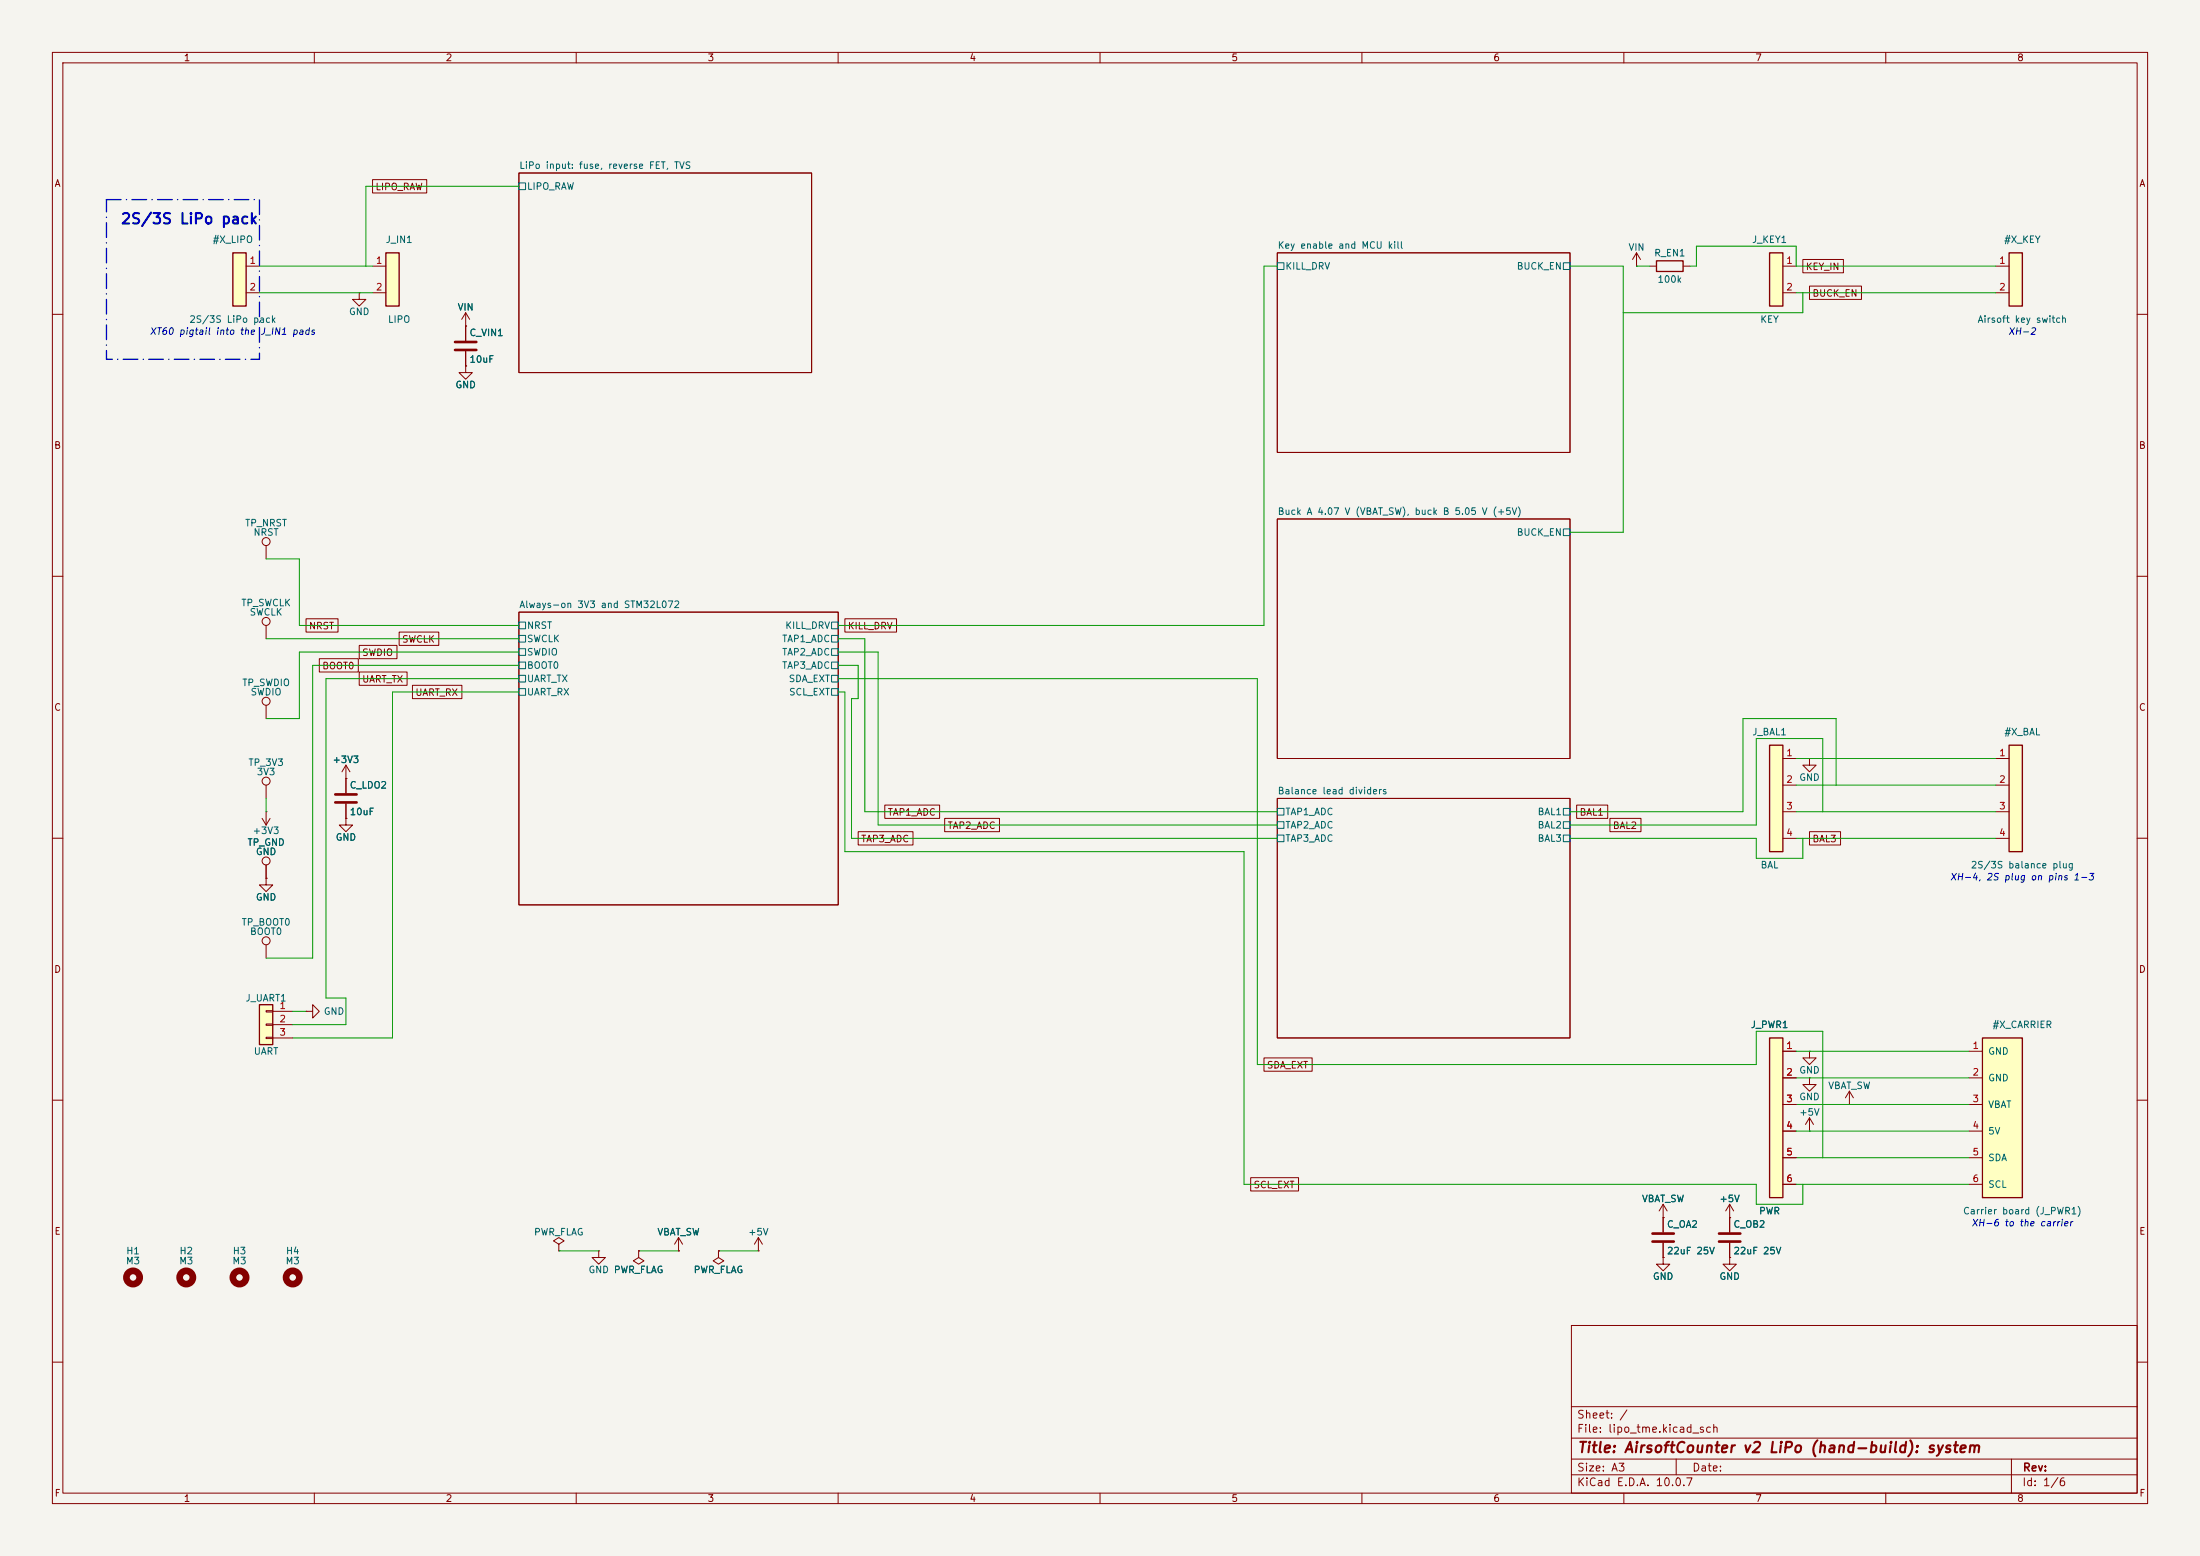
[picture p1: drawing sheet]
<svg xmlns="http://www.w3.org/2000/svg" width="420mm" height="297mm" viewBox="0 0 420 297" stroke-linecap="round" stroke-linejoin="round" font-family="sans-serif">
<path d="M0 0h420v297h-420z" fill="#f5f4ef" stroke="#f5f4ef" stroke-width=".19"/>
<g fill="none" stroke="#840000" stroke-width=".19">
<path d="M10 10h400v277h-400zM12 12h396v273h-396zM60 10v2M110 10v2M160 10v2M210 10v2M260 10v2M310 10v2M360 10v2M99.1 33h55.8v38.1h-55.8zM243.8 48.3h55.9v38.1h-55.9zM10 60h2"/>
<path d="M408 60h2M243.8 99.1h55.9v45.7h-55.9zM10 110h2M99.1 116.8h60.9v55.9h-60.9zM408 110h2M10 160h2M243.8 152.4h55.9v45.7h-55.9zM408 160h2M10 210h2M408 210h2M300 253h108v32h-108zM10 260h2"/>
<path d="M300 278.5h108M300 274.5h108M300 268.5h108M320 278.5v3M384 278.5v6.5M408 260h2M60 285v2M110 285v2M160 285v2M210 285v2M260 285v2M300 281.5h108"/>
<path d="M310 285v2M360 285v2"/>
</g>
<g fill="none" stroke="#006464" stroke-width=".19">
<path d="M99.1 34.9h1.2v1.3h-1.2zM243.8 50.2h1.3v1.2h-1.3zM298.4 50.2h1.3v1.2h-1.3zM99.1 118.7h1.2v1.3h-1.2zM158.7 118.7h1.3v1.3h-1.3zM298.4 101h1.3v1.2h-1.3zM99.1 121.3h1.2v1.3h-1.2zM99.1 123.8h1.2v1.3h-1.2zM99.1 126.4h1.2v1.2h-1.2zM99.1 128.9h1.2v1.3h-1.2zM99.1 131.4h1.2v1.3h-1.2zM158.7 121.3h1.3v1.3h-1.3z"/>
<path d="M158.7 123.8h1.3v1.3h-1.3zM158.7 126.4h1.3v1.2h-1.3zM158.7 128.9h1.3v1.3h-1.3zM158.7 131.4h1.3v1.3h-1.3zM243.8 154.3h1.3v1.3h-1.3zM243.8 156.8h1.3v1.3h-1.3zM243.8 159.4h1.3v1.3h-1.3zM298.4 154.3h1.3v1.3h-1.3zM298.4 156.8h1.3v1.3h-1.3zM298.4 159.4h1.3v1.3h-1.3z"/>
</g>
<path d="M337.8 48.3h2.6v10.1h-2.6z" fill="#ffffc2"/>
<path d="M337.8 48.3h2.6v10.1h-2.6z" fill="none" stroke="#840000" stroke-width=".25"/>
<g fill="none" stroke="#840000" stroke-width=".19">
<path d="M88.9 59.7l-.8 1.3M88.9 59.7l.8 1.3M88.9 59.7v5.3M340.4 50.8h2.5M340.4 55.9h2.5M88.9 69.9v1.2h1.3l-1.3 1.3-1.3-1.3h1.3M88.9 69.9h.1M88.9 62.2h.1M88.9 67.1v2.8M50.8 180.3v2.6M129.5 238.8h.1M129.5 236.2l-.7 1.3"/>
<path d="M129.5 236.2l.8 1.3M129.5 236.2v2.6"/>
<circle cx="50.8" cy="179.6" r=".76"/>
</g>
<path d="M86.9 65.3h4M86.9 66.8h4" fill="none" stroke="#840000" stroke-width=".51"/>
<path d="M383.5 48.3h2.6v10.1h-2.6z" fill="#ffffc2"/>
<path d="M383.5 48.3h2.6v10.1h-2.6z" fill="none" stroke="#840000" stroke-width=".25"/>
<path d="M381 50.8h2.5M381 55.9h2.5M58.4 193h1.3v-1.2l1.3 1.2-1.3 1.3v-1.3M58.4 193h.1" fill="none" stroke="#840000" stroke-width=".19"/>
<path d="M49.5 191.8h2.6v7.6h-2.6z" fill="#ffffc2"/>
<path d="M49.5 191.8h2.6v7.6h-2.6z" fill="none" stroke="#840000" stroke-width=".25"/>
<g fill="none" stroke="#840000" stroke-width=".19">
<path d="M66 148.6h.1M66 146.1v5.3M66 153.4v2.8M66 146.1l-.7 1.2M66 146.1l.8 1.2M50.8 192.9h1.3v.3h-1.3zM50.8 195.5h1.3v.2h-1.3zM50.8 198h1.3v.2h-1.3zM52.1 193h3.8M52.1 195.6h3.8M52.1 198.1h3.8M144.8 238.8h.1"/>
<path d="M144.8 236.2l-.8 1.3M144.8 236.2l.7 1.3M144.8 236.2v2.6"/>
</g>
<path d="M64 151.6h4.1M64 153.2h4.1" fill="none" stroke="#840000" stroke-width=".51"/>
<circle cx="35.6" cy="243.8" r="1.27" fill="none" stroke="#840000" stroke-width="1.3"/>
<path d="M73.7 48.3h2.5v10.1h-2.5z" fill="#ffffc2"/>
<path d="M73.7 48.3h2.5v10.1h-2.5z" fill="none" stroke="#840000" stroke-width=".25"/>
<path d="M71.1 50.8h2.6M71.1 55.9h2.6" fill="none" stroke="#840000" stroke-width=".19"/>
<path d="M383.5 142.2h2.6v20.4h-2.6z" fill="#ffffc2"/>
<path d="M316.2 49.8h5.1v2h-5.1zM383.5 142.2h2.6v20.4h-2.6z" fill="none" stroke="#840000" stroke-width=".25"/>
<g fill="none" stroke="#840000" stroke-width=".19">
<path d="M312.4 50.8h.1M312.4 48.3l-.7 1.2M312.4 48.3l.8 1.2M312.4 48.3v2.5M315 50.8h1.2M321.3 50.8h1.3M50 156.2l.8 1.3M50.8 154.9h.1M50.8 154.9v2.6M51.6 156.2l-.8 1.3M66 156.2v1.3h1.3l-1.3 1.3-1.2-1.3h1.2M66 156.2h.1"/>
<path d="M345.4 144.8v1.3h1.3l-1.3 1.2-1.2-1.2h1.2M345.4 144.8h.1M381 144.8h2.5M381 149.9h2.5M381 154.9h2.5M50.8 167.6v1.3h1.3l-1.3 1.3-1.3-1.3h1.3M50.8 167.6h.1M50.8 165.1v2.5M381 160h2.5M345.4 215.9h.1M345.4 200.7v1.2h1.3l-1.3 1.3-1.2-1.3h1.2M345.4 200.7h.1"/>
<path d="M345.4 213.4l-.7 1.2M345.4 213.4l.8 1.2M345.4 213.4v2.5M137.2 238.8v1.2l1 .7-1 .6-1.1-.6 1.1-.7M137.2 238.8h.1"/>
<circle cx="50.8" cy="164.3" r=".76"/>
</g>
<g fill="none" stroke="#840000" stroke-width="1.3">
<circle cx="25.4" cy="243.8" r="1.27"/>
<circle cx="45.7" cy="243.8" r="1.27"/>
<circle cx="55.9" cy="243.8" r="1.27"/>
</g>
<path d="M378.5 198.1h7.6v30.5h-7.6z" fill="#ffffc2"/>
<path d="M378.5 198.1h7.6v30.5h-7.6z" fill="none" stroke="#840000" stroke-width=".25"/>
<g fill="none" stroke="#840000" stroke-width=".19">
<path d="M50.8 134.6v2.6M50.8 149.9v2.5M345.4 205.7v1.3h1.3l-1.3 1.3-1.2-1.3h1.2M345.4 205.7h.1M353.1 210.8h.1M353.1 208.3l-.8 1.3M353.1 208.3l.7 1.3M353.1 208.3v2.5M375.9 200.7h2.6M375.9 205.7h2.6M375.9 210.8h2.6M375.9 215.9h2.6"/>
<path d="M375.9 221h2.6M375.9 226.1h2.6"/>
<circle cx="50.8" cy="133.9" r=".76"/>
<circle cx="50.8" cy="149.1" r=".76"/>
</g>
<path d="M337.8 142.2h2.6v20.4h-2.6z" fill="#ffffc2"/>
<path d="M337.8 142.2h2.6v20.4h-2.6z" fill="none" stroke="#840000" stroke-width=".25"/>
<g fill="none" stroke="#840000" stroke-width=".19">
<path d="M50.8 104.1v2.6M50.8 119.4v2.5M340.4 144.8h2.5M340.4 149.9h2.5M340.4 154.9h2.5M340.4 160h2.5M317.5 232.4h.1M317.5 229.9v5.3M317.5 237.2v2.8M317.5 229.9l-.8 1.2M317.5 229.9l.8 1.2M330.2 232.4h.1"/>
<path d="M330.2 229.9l-.8 1.2M330.2 229.9l.8 1.2M330.2 229.9v5.3M330.2 237.2v2.8M317.5 240v1.3h1.3l-1.3 1.3-1.3-1.3h1.3M317.5 240h.1M330.2 240v1.3h1.3l-1.3 1.3-1.3-1.3h1.3M330.2 240h.1"/>
<circle cx="50.8" cy="103.4" r=".76"/>
<circle cx="50.8" cy="118.6" r=".76"/>
</g>
<path d="M315.5 235.5h4M315.5 237h4M328.2 235.5h4M328.2 237h4" fill="none" stroke="#840000" stroke-width=".51"/>
<path d="M337.8 198.1h2.6v30.5h-2.6z" fill="#ffffc2"/>
<path d="M337.8 198.1h2.6v30.5h-2.6z" fill="none" stroke="#840000" stroke-width=".25"/>
<path d="M340.4 200.7h2.5M340.4 205.7h2.5M340.4 210.8h2.5M340.4 215.9h2.5M340.4 221h2.5M340.4 226.1h2.5" fill="none" stroke="#840000" stroke-width=".19"/>
<path d="M44.4 48.3h2.6v10.1h-2.6z" fill="#ffffc2"/>
<path d="M44.4 48.3h2.6v10.1h-2.6z" fill="none" stroke="#840000" stroke-width=".25"/>
<g fill="none" stroke="#840000" stroke-width=".19">
<path d="M71.1 34.3h10.4v2.5h-10.4zM47 50.8h2.5M47 55.9h2.5M68.6 55.9v1.3h1.2l-1.2 1.2-1.3-1.2h1.3M68.6 55.9h.1M344.2 49.5h7.7v2.6h-7.7zM345.4 54.6h10v2.6h-10zM88.9 62.2h.1M88.9 69.9h.1M88.9 62.2v2.8M88.9 67.1v2.8M58.4 118.1h6.1v2.6h-6.1z"/>
<path d="M161.3 118.1h9.9v2.6h-9.9zM61 125.7h7.4v2.6h-7.4zM68.6 128.3h9.1v2.5h-9.1zM68.6 123.2h7.2v2.5h-7.2zM76.2 120.6h7.6v2.6h-7.6zM78.7 130.8h9.5v2.6h-9.5zM66 148.6h.1M66 156.2h.1M66 148.6v2.8M66 153.4v2.8M163.8 158.7h10.5v2.6h-10.5zM168.9 153.7h10.5v2.5h-10.5z"/>
<path d="M180.3 156.2h10.5v2.6h-10.5zM301 153.7h5.9v2.5h-5.9zM307.3 156.2h6v2.6h-6zM345.4 158.7h6v2.6h-6zM50.8 167.6h.1M50.8 165.1v2.5M241.3 201.9h9.2v2.6h-9.2zM340.4 200.7h2.5M340.4 205.7h2.5M340.4 210.8h2.5M340.4 215.9h2.5M106.7 237.5l1-.6-1-.7-1 .7 1 .6v1.3"/>
<path d="M106.7 238.8h.1M114.3 238.8v1.2h1.3l-1.3 1.3-1.3-1.3h1.3M114.3 238.8h.1M121.9 238.8v1.2l1 .7-1 .6-1-.6 1-.7M121.9 238.8h.1M129.5 238.8h.1M137.2 238.8h.1M238.8 224.8h9.1v2.5h-9.1zM317.5 232.4h.1M317.5 232.4v2.8M317.5 237.2v2.8M330.2 232.4h.1"/>
<path d="M330.2 232.4v2.8M330.2 237.2v2.8M340.4 221h2.5M340.4 226.1h2.5M317.5 240h.1M330.2 240h.1"/>
</g>
<g fill="none" stroke="#009600" stroke-width=".19">
<path d="M99.1 35.6h-29.3v15.2M49.5 55.9h21.6M49.5 50.8h21.6M243.8 50.8h-2.5v68.6h-81.3M299.7 50.8h10.2v50.8h-10.2M312.4 50.8h2.6M322.6 50.8h1.2v-3.8h19.1v3.8h38.1M342.9 55.9h38.1M344.2 55.9v3.8h-34.3M50.8 106.7h6.3v12.7h42M50.8 121.9h48.3M99.1 124.5h-42v12.7h-6.3"/>
<path d="M99.1 127h-39.4v55.9h-8.9M99.1 132.1h-24.2v66h-19M99.1 129.5h-36.9v61h3.8v5.1h-10.1M160 121.9h5.1v33h78.7M160 127h3.8v6.4h-1.2v26.6h81.2M160 124.5h7.6v33h76.2M160 132.1h1.3v30.5h76.2v63.5h97.8v3.8h8.9v-3.8M160 129.5h80v73.7h95.3v-6.3h12.7v24.1M50.8 152.4v2.5M342.9 154.9h38.1M342.9 144.8h38.1M342.9 149.9h38.1"/>
<path d="M348 154.9v-13.9h-12.7v16.5h-35.6M350.5 149.9v-12.7h-17.8v17.7h-33M299.7 160h35.6v3.8h8.9v-3.8M342.9 160h38.1M55.9 193h2.5M342.9 210.8h33M342.9 200.7h33M342.9 205.7h33M342.9 215.9h33M106.7 238.8h7.6M121.9 238.8h7.6M137.2 238.8h7.6"/>
<path d="M342.9 226.1h33M342.9 221h33"/>
</g>
<path d="M20.3 38.1h29.2v30.5h-29.2z" fill="none" stroke="#0000c2" stroke-width=".25" stroke-dasharray="2.8 1 .1 1"/>
<text font-size="2" fill="#0000c2" x="22.9" y="43.3">2S/3S LiPo pack</text>
<text font-size="2" fill="#840000" x="301" y="277.8">Title: AirsoftCounter v2 LiPo (hand-build): system</text>
<g font-size="1.5" fill="#840000">
<text x="300.9" y="273.8">File: lipo_tme.kicad_sch</text>
<text x="300.9" y="271.1">Sheet: /</text>
<text x="300.9" y="281.2">Size: A3</text>
<text x="322.9" y="281.2">Date:</text>
<text x="386" y="281.2">Rev:</text>
<text x="300.9" y="284">KiCad E.D.A. 10.0.7</text>
<text x="385.9" y="284">Id: 1/6</text>
</g>
<g font-size="1.3" fill="#840000">
<text x="35" y="12">1</text>
<text x="85" y="12">2</text>
<text x="135" y="12">3</text>
<text x="185" y="12">4</text>
<text x="235" y="12">5</text>
<text x="285" y="12">6</text>
<text x="335" y="12">7</text>
<text x="385" y="12">8</text>
<text x="10.3" y="36">A</text>
<text x="408.3" y="36">A</text>
<text x="71.6" y="36.6">LIPO_RAW</text>
<text x="344.6" y="51.9">KEY_IN</text>
<text x="345.9" y="56.9">BUCK_EN</text>
<text x="10.2" y="86">B</text>
<text x="408.2" y="86">B</text>
<text x="58.9" y="120.4">NRST</text>
<text x="69" y="125.5">SWDIO</text>
<text x="76.6" y="123">SWCLK</text>
<text x="161.7" y="120.4">KILL_DRV</text>
<text x="61.4" y="128.1">BOOT0</text>
<text x="69" y="130.6">UART_TX</text>
<text x="10.2" y="136">C</text>
<text x="79.2" y="133.1">UART_RX</text>
<text x="408.2" y="136">C</text>
<text x="169.4" y="156">TAP1_ADC</text>
<text x="301.4" y="156">BAL1</text>
<text x="164.3" y="161.1">TAP3_ADC</text>
<text x="180.8" y="158.5">TAP2_ADC</text>
<text x="307.8" y="158.5">BAL2</text>
<text x="345.9" y="161.1">BAL3</text>
<text x="10.2" y="186">D</text>
<text x="408.2" y="186">D</text>
<text x="241.7" y="204.3">SDA_EXT</text>
<text x="239.2" y="227.1">SCL_EXT</text>
<text x="10.3" y="236">E</text>
<text x="408.3" y="236">E</text>
<text x="10.3" y="286">F</text>
<text x="35" y="287">1</text>
<text x="85" y="287">2</text>
<text x="135" y="287">3</text>
<text x="185" y="287">4</text>
<text x="235" y="287">5</text>
<text x="285" y="287">6</text>
<text x="335" y="287">7</text>
<text x="385" y="287">8</text>
<text x="408.3" y="286">F</text>
</g>
<g font-size="1.3" fill="#006464">
<text x="99" y="32.5">LiPo input: fuse, reverse FET, TVS</text>
<text x="100.5" y="36.5">LIPO_RAW</text>
<text x="40.5" y="46.7">#X_LIPO</text>
<text x="73.5" y="46.7">J_IN1</text>
<text x="243.8" y="47.8">Key enable and MCU kill</text>
<text x="334.4" y="46.7">J_KEY1</text>
<text x="382.5" y="46.7">#X_KEY</text>
<text x="245.3" y="51.8">KILL_DRV</text>
<text x="289.4" y="51.8">BUCK_EN</text>
<text x="310.8" y="48.2">VIN</text>
<text x="315.7" y="49.2">R_EN1</text>
<text x="87.3" y="59.6">VIN</text>
<text x="316.3" y="54.3">100k</text>
<text x="36" y="61.9">2S/3S LiPo pack</text>
<text x="66.5" y="60.4">GND</text>
<text x="74" y="61.9">LIPO</text>
<text x="89.5" y="64.5">C_VIN1</text>
<text x="335.9" y="61.9">KEY</text>
<text x="377.4" y="61.9">Airsoft key switch</text>
<text x="89.5" y="69.5">10uF</text>
<text x="86.8" y="74.4">GND</text>
<text x="46.7" y="100.8">TP_NRST</text>
<text x="243.8" y="98.6">Buck A 4.07 V (VBAT_SW), buck B 5.05 V (+5V)</text>
<text x="48.3" y="102.6">NRST</text>
<text x="289.4" y="102.6">BUCK_EN</text>
<text x="46" y="116">TP_SWCLK</text>
<text x="47.6" y="117.8">SWCLK</text>
<text x="99" y="116.4">Always-on 3V3 and STM32L072</text>
<text x="100.5" y="120.3">NRST</text>
<text x="100.5" y="122.9">SWCLK</text>
<text x="100.5" y="125.4">SWDIO</text>
<text x="149.2" y="122.9">TAP1_ADC</text>
<text x="149.2" y="125.4">TAP2_ADC</text>
<text x="149.8" y="120.3">KILL_DRV</text>
<text x="46.1" y="131.3">TP_SWDIO</text>
<text x="100.5" y="128">BOOT0</text>
<text x="100.5" y="130.5">UART_TX</text>
<text x="149.2" y="128">TAP3_ADC</text>
<text x="150.5" y="130.5">SDA_EXT</text>
<text x="47.7" y="133">SWDIO</text>
<text x="100.5" y="133">UART_RX</text>
<text x="150.5" y="133">SCL_EXT</text>
<text x="334.4" y="140.7">J_BAL1</text>
<text x="382.5" y="140.7">#X_BAL</text>
<text x="47.3" y="146.5">TP_3V3</text>
<text x="48.9" y="148.3">3V3</text>
<text x="63.4" y="146">+3V3</text>
<text x="343.4" y="149.3">GND</text>
<text x="66.7" y="150.8">C_LDO2</text>
<text x="66.7" y="155.9">10uF</text>
<text x="243.8" y="151.9">Balance lead dividers</text>
<text x="245.3" y="155.9">TAP1_ADC</text>
<text x="293.4" y="155.9">BAL1</text>
<text x="47.1" y="161.7">TP_GND</text>
<text x="48.1" y="159.5">+3V3</text>
<text x="64" y="160.8">GND</text>
<text x="245.3" y="158.4">TAP2_ADC</text>
<text x="245.3" y="161">TAP3_ADC</text>
<text x="293.4" y="158.4">BAL2</text>
<text x="293.4" y="161">BAL3</text>
<text x="48.7" y="163.5">GND</text>
<text x="336" y="166.1">BAL</text>
<text x="376.1" y="166.1">2S/3S balance plug</text>
<text x="48.7" y="172.2">GND</text>
<text x="46" y="177">TP_BOOT0</text>
<text x="47.6" y="178.8">BOOT0</text>
<text x="46.8" y="191.5">J_UART1</text>
<text x="61.7" y="194">GND</text>
<text x="334.1" y="196.5">J_PWR1</text>
<text x="380.3" y="196.5">#X_CARRIER</text>
<text x="48.3" y="201.6">UART</text>
<text x="379.4" y="201.6">GND</text>
<text x="343.4" y="205.2">GND</text>
<text x="348.9" y="208.2">VBAT_SW</text>
<text x="379.4" y="206.7">GND</text>
<text x="343.4" y="213.3">+5V</text>
<text x="343.4" y="210.3">GND</text>
<text x="379.4" y="211.8">VBAT</text>
<text x="379.4" y="216.9">5V</text>
<text x="379.4" y="221.9">SDA</text>
<text x="379.4" y="227">SCL</text>
<text x="313.4" y="229.8">VBAT_SW</text>
<text x="328.1" y="229.8">+5V</text>
<text x="335.7" y="232.1">PWR</text>
<text x="374.6" y="232.1">Carrier board (J_PWR1)</text>
<text x="24" y="239.7">H1</text>
<text x="34.2" y="239.7">H2</text>
<text x="44.3" y="239.7">H3</text>
<text x="54.5" y="239.7">H4</text>
<text x="101.8" y="236.1">PWR_FLAG</text>
<text x="125.4" y="236.1">VBAT_SW</text>
<text x="142.7" y="236.1">+5V</text>
<text x="318.1" y="234.6">C_OA2</text>
<text x="318.1" y="239.7">22uF 25V</text>
<text x="330.8" y="234.6">C_OB2</text>
<text x="330.8" y="239.7">22uF 25V</text>
<text x="23.9" y="241.6">M3</text>
<text x="34.1" y="241.6">M3</text>
<text x="44.3" y="241.6">M3</text>
<text x="54.4" y="241.6">M3</text>
<text x="112.2" y="243.3">GND PWR_FLAG</text>
<text x="117.1" y="243.3">PWR_FLAG</text>
<text x="132.3" y="243.3">PWR_FLAG</text>
<text x="315.4" y="244.6">GND</text>
<text x="328.1" y="244.6">GND</text>
</g>
<g font-size="1.3" fill="#a90000">
<text x="47.5" y="50.7">1</text>
<text x="71.7" y="50.7">1</text>
<text x="340.9" y="50.7">1</text>
<text x="381.5" y="50.7">1</text>
<text x="47.5" y="55.7">2</text>
<text x="71.7" y="55.7">2</text>
<text x="340.9" y="55.7">2</text>
<text x="381.5" y="55.7">2</text>
<text x="340.9" y="144.6">1</text>
<text x="340.9" y="149.7">2</text>
<text x="381.5" y="144.6">1</text>
<text x="381.5" y="149.7">2</text>
<text x="340.9" y="154.8">3</text>
<text x="381.5" y="154.8">3</text>
<text x="340.9" y="159.9">4</text>
<text x="381.5" y="159.9">4</text>
<text x="53.2" y="192.9">1</text>
<text x="53.2" y="195.4">2</text>
<text x="53.2" y="198">3</text>
<text x="340.9" y="200.5">1</text>
<text x="376.5" y="200.5">1</text>
<text x="340.9" y="205.6">2</text>
<text x="376.5" y="205.6">2</text>
<text x="340.9" y="210.7">3</text>
<text x="340.9" y="215.8">4</text>
<text x="376.5" y="210.7">3</text>
<text x="376.5" y="215.8">4</text>
<text x="340.9" y="220.8">5</text>
<text x="376.5" y="220.8">5</text>
<text x="340.9" y="225.9">6</text>
<text x="376.5" y="225.9">6</text>
</g>
<g font-size="1.3" fill="#0000c2">
<text x="28.5" y="64.2">XT60 pigtail into the</text>
<text x="49.6" y="64.2">J_IN1 pads</text>
<text x="383.2" y="64.2">XH-2</text>
<text x="372.1" y="168.4">XH-4,</text>
<text x="379" y="168.4">2S plug on pins 1-3</text>
<text x="376.2" y="234.4">XH-6 to the carrier</text>
</g>
</svg>
